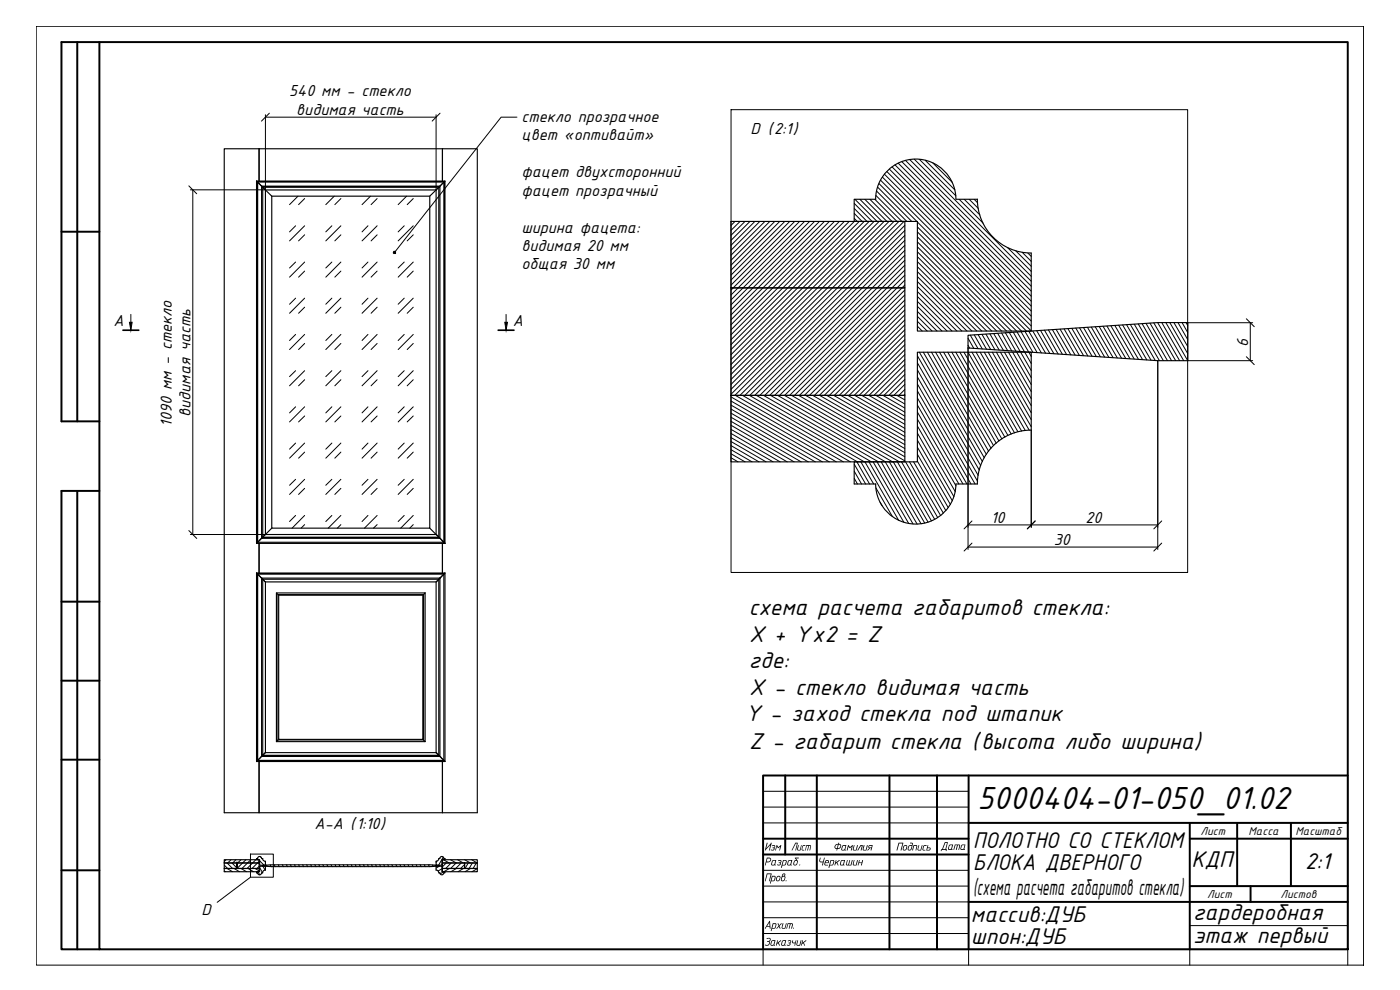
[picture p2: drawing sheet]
<svg xmlns="http://www.w3.org/2000/svg" width="420mm" height="297mm" viewBox="0 0 420 297" stroke-linecap="round" stroke-linejoin="round" font-family="sans-serif">
<g fill="none" stroke="#000" stroke-width=".34">
<path d="M67.3 44.6h65.5v9.7v-9.7h10.4v199.3h-10.4v-15.4v15.4h-65.5zM77 54.3h56.5l-.3 .3h-55.9zM77 54.3l.3 .3v108.1l-.3 .3zM77.8 44.6v9.7M78.5 55.9h53.5l-.3 .3h-52.8zM78.5 55.9v105.6M78.5 55.9l-1.2-1.3 1.6 1.6M78.9 56.2v105l-.4 .3M78.9 56.2l.8 .8M79.7 57l1.9 1.9M79.7 57h51.2M79.7 57v103.4"/>
<path d="M81.6 58.9v99.6h47.4v-99.6M130.9 57v103.4M130.9 57l-1.9 1.9h-47.4M131.7 56.2v105l.3 .3M131.7 56.2l.3-.3v105.6M131.7 56.2l-.8 .8M133.2 54.6l.3-.3v108.7l-.3-.3zM133.2 54.6l-1.2 1.3M293.3 59.8a16.2 16.2 0 0 0 16.2 16.1v23.4h-34.2v-32.9h-18.9v-6.6h6.4a12 12 0 0 1 12-12.1 12 12 0 0 1 12.1 12.1h6.5M219.4 66.4h52.2v20h-52.2zM219.4 86.4h52.2v32.2h-52.2zM219.4 118.6h52.2v20h-52.2z"/>
<path d="M290.5 100.6l57-3.8h9v11.4h-9l-57-3.8zM309.5 129a16.2 16.2 0 0 0-16.2 16.2M309.5 129.1v-23.4h-34.2v32.9h-18.9v6.6h6.4M81.6 158.5l-1.9 1.9M129 158.5l1.9 1.9M262.8 145.2a12 12 0 0 0 12 12 12 12 0 0 0 12.1-12M286.9 145.2h6.5M77 171.9l.3 .4v55.8l-.3 .4zM77 171.9h56.5l-.3 .4h-55.9zM77.3 172.3l1.2 1.2M77.3 162.7l-.3 .3M77.8 163v8.9"/>
<path d="M78.5 161.5l-1.2 1.2M78.9 161.2h52.8l.3 .3h-53.5M78.9 173.8l-.4-.3v53.5M78.9 173.8l.8 .8M78.9 161.2l-.4 .3M78.9 173.8v52.8l.8-.8v-51.2M79.7 160.4l-.8 .8M79.7 174.6h51.2l.8-.8-.8 .8v51.2M79.7 160.4h51.2M83 177.9l.4 .5h43.7M83.4 178.4v43.6M83.6 178.6h43.3v43.2h-43.3z"/>
<path d="M127.1 178.4v43.6M127.6 177.9l-.5 .5M127.6 177.9v44.6M127.6 177.9h-44.6v44.6l.4-.5M130.9 160.4l.8 .8M132 161.5l1.2 1.2h-55.9M132 173.5v53.5M132 173.5l-.3 .3h-52.8M132 173.5h-53.5l.4 .3M132 173.5l-.3 .3v52.8M132 161.5l1.5 1.5h-56.5M132.8 163v8.9"/>
<path d="M133.2 172.3l-1.2 1.2M133.2 172.3l.3-.4v56.6l-.3-.4zM77.3 228.1h55.9l.3 .4h-56.5zM77.8 228.5v15.4M78.9 226.6h52.8l.3 .4h-53.5zM83 222.5h44.6M83.4 222h43.7M127.1 222l.5 .5M130.9 225.8l.8 .8M130.9 225.8h-51.2l-2.4 2.3 1.2-1.1M131.7 226.6l.3 .4M132 227l1.2 1.1"/>
<path d="M67.3 258h10.5v.9h-10.5zM67.3 258.9h10.5v1.7h-6.7v-1.7v1.7h-3.8zM77.3 257.6a.61 .61 0 0 1 .6-.6 .61 .61 0 0 1 .6 .6M77.3 257.6h-.3v.4h.9v1.6h1.8v-1.2M78.5 257.6h.4M78.7 259.6l2.9-.1h47.4l2.9 .1v.3l-2.9 .1h-47.4l-2.9-.1zM78.8 257.6a.83 .83 0 0 0 .8 .8M131.7 257.6h.3M131.7 257.6a.83 .83 0 0 1-.8 .8v1.2h1.7v-1.6h.9v-.4h-.3M132 257.6a.61 .61 0 0 1 .6-.6 .61 .61 0 0 1 .6 .6M132.8 258.9h6.6v1.7h-6.6zM132.8 258h10.4v.9h-10.4z"/>
<path d="M139.4 258.9h3.8v1.7h-3.8zM67.3 260.6h10.5v.9h-10.5zM77.3 261.9a.61 .61 0 0 0 .6 .6 .61 .61 0 0 0 .6-.6M78.5 261.9h.4M79.6 261a.83 .83 0 0 0-.8 .9M79.7 261.1v-1.2h-1.8v1.6h-.9v.4h.3M130.9 261a.83 .83 0 0 1 .8 .9M130.9 261.1v-1.2h1.7v1.6h.9v.4h-.3M131.7 261.9h.3M132 261.9a.61 .61 0 0 0 .6 .6 .61 .61 0 0 0 .6-.6M132.8 260.6h10.4v.9h-10.4z"/>
</g>
<g fill="none" stroke="#000" stroke-width=".3">
<path d="M10.9 7.9h398.3v281.7h-398.3zM229 237.4h61.7M404.5 232.7v56.9M229 242.2h61.7M229 246.9h61.7M229 261.1h61.7M229 265.9h61.7M229 270.6h61.7M229 275.4h61.7M357.1 277.7h47.4M229 280.1h61.7M290.7 284.8v4.8"/>
<path d="M357.1 284.8v4.8M404.5 284.8h-175.5v4.8"/>
</g>
<g fill="none" stroke="#000" stroke-width=".59">
<path d="M23.2 12.6v113.8M29.8 12.6h374.7v272.2h-374.7zM29.8 12.6h-11.4v113.8h11.4M18.4 69.5h11.4M23.2 147.3v137.5M29.8 147.3h-11.4v137.5h11.4M18.4 180.5h11.4M18.4 204.2h11.4M18.4 227.9h11.4M235.7 232.7v23.7M245.1 232.7v52.1M266.9 232.7v52.1"/>
<path d="M281.2 232.7v52.1M290.7 232.7v52.1M404.5 232.7h-175.5v52.1M229 251.6h61.7M229 256.4h61.7M290.7 246.9h113.8M357.1 251.6h47.4M357.1 246.9v37.9M371.3 246.9v19M387.4 246.9v19M18.4 261.1h11.4M290.7 270.6h113.8"/>
<path d="M357.1 265.9h47.4M375.3 265.9v4.7"/>
</g>
<g fill="#000">
<path d="M233 253.6h.2l.4 .6 .9-.6-.5 1.6-.2-.1 .3-1.1-.6 .5-.3-.5-.3 1.2h-.3zM242 253.6l1.4 .1-.3 1.5-.2-.1 .2-1.3h-.3l-.4 1.4-.1-.1 .3-1.3h-.5l-.3 1.4-.2-.1zM254.2 258.1h.2l-.3 1.1 .2 .3h.2l.5-1.5 .1 .2-.3 1.3h.5l.3-1.4h.3l-.4 1.6-1.6-.1zM256.2 258.1l.3 .1-.3 1 .2 .3h.5l.3-1.4h.3l-.5 1.6h-.8l-.3-.3zM257.8 258.1h.2l-.1 .7h.7l.2-.7h.2l-.4 1.6-.2-.1 .2-.6h-.8l-.2 .6h-.2zM258.2 253.6h.7l-.4 1.6-.2-.1 .3-1.3h-.2l-1 1.4zM259.2 253.6l.2 .1-.2 1.2 .6 .1 .4-1.4h.2l-.4 1.6h-.8l-.3-.3zM275.7 253.6h.2l-.3 1.1 .1 .3h.6l.3-1.4h.2l-.4 1.6-1-.2zM277.1 253.8l.3-.3 .7 .1-.8 .4-.2 .9 .6 .1v.2l-.9-.2zM234.9 277.1l.2-.1-.3 1.4h.7l.4-1.4h.2l-.4 1.7-1.1-.2zM236.4 277h1.3l.2 .2-.3 1.5-.2-.2 .3-1.2h-.4l-.4 1.4-.2-.2 .4-1.2h-.6l-.3 1.3h-.2zM236.4 282.3l.7-.2 .3 .2v.4l-.3 .2 .1 .5-.3 .3-.8-.1 .1-.2 .6 .1 .2-.4-.4-.3 .6-.3-.1-.2-.6 .2z"/>
<path d="M237.8 282.2l.2-.1v.7h.6l.2-.6 .2-.1-.5 1.7 .1-.7h-.7l-.2-.3zM239.3 282.2l.2-.1-.2 1.4h.6l.4-1.3h.2l-.5 1.6h-.7l-.3-.3zM240.8 282.2l.2-.1-.2 .8 1-.8 .2 .1-.8 .6 .4 .8-.1 .2-.4-.8-.4 .2-.1 .5h-.2z"/>
<path d="M236.8 258.3l-.3 1 .4 .2 .3-.2 .3-1.1zM236.6 258.2l1.2-.1-.4 1.2 .2 .4h-1.1l-.3-.2z"/>
<path d="M238.5 257.4h1.3l-.1 .2h-.8l.6 1-.3 .8-.5 .3-.4-.1-.2-.3 .3-1.1 .6-.2zM238.6 258.4l-.3 .9 .3 .2 .4-.2 .2-.9z"/>
<path d="M260.7 253.8l1.2-.3-.4 1.7-.2-.1 .1-.6h-.3l-.8 .7 .5-.7-.2-.2zM260.9 253.8l-.1 .4 .7 .1 .1-.5z"/>
<path d="M278.4 253.6h.2l-.1 .7h.6l.2 .2v.4l-.4 .3h-.9zM278.4 254.5l-.2 .5 .8-.1v-.4z"/>
<path d="M288.8 253.6l-.4 1.1 .6 .1 .5-1.2zM288.5 253.5l1.2-.1-.2 1.6-1.2-.1z"/>
</g>
<path d="M36.9 99.1h4.7M149.5 99.1h4.7" fill="none" stroke="#000" stroke-width=".51"/>
<path d="M219.4 32.9h137v138.9h-137zM39.3 94.3v2.4M151.9 94.3v2.4M75.2 256.3h6.8v6.9h-6.8zM75.2 263.2l-10 7.5" fill="none" stroke="#000" stroke-width=".3"/>
<path d="M38.8 96.7h.9l-.4 2.4zM151.5 96.7h.8l-.4 2.4z" fill="#000" stroke="#000" stroke-width=".3"/>
<g fill="none" stroke="#000" stroke-width=".3">
<path d="M79.7 34.4v22.6h-22.6M79.7 35.2h51.2M130.9 34.4v22.6M57.9 57v103.4M356.4 96.8h19.5M375.2 96.8v11.4M290.5 104.4v60.5M347.5 108.2v56.7M356.4 108.2h19.5M309.5 129.1v29.1M290.5 157.5h57M57.1 160.4h22.6"/>
<path d="M290.5 164.1h57"/>
</g>
<path d="M80.8 34l-2.3 2.3M132.1 34l-2.4 2.3M155.1 35.2h-4.7l-32 40.5M56.7 55.8l2.3 2.3M374 95.6l2.4 2.4M374 107l2.4 2.4M56.7 159.2l2.3 2.4M291.7 156.3l-2.4 2.4M310.7 156.3l-2.4 2.4M348.6 156.3l-2.3 2.4M291.7 163l-2.4 2.3M348.6 163l-2.3 2.3" fill="none" stroke="#000" stroke-width=".3"/>
<g fill="#000" stroke="#000" stroke-width=".3">
<path d="M118.2 75.6l-.1 .2 .3-.1zM118.1 75.8l.3-.1-.2 .3z"/>
<path d="M118.4 75.7l-.2 .3h.2zM118.4 75.7l.2 .3h-.2zM118.4 75.7l.2 .3 .1-.3z"/>
<path d="M118.6 75.5l-.2 .2h.3zM118.3 75.5h.3l-.2 .2zM118.2 75.6l.2 .1-.1-.2z"/>
</g>
<g fill="none" stroke="#000" stroke-width=".3">
<path d="M89.4 58.9l-2.5 2.5M91.4 59.6l-1.8 1.8M100.3 58.9l-2.5 2.5M102.3 59.6l-1.8 1.8M111.2 58.9l-2.5 2.5M113.2 59.6l-1.8 1.8M122 58.9l-2.5 2.5M124 59.6l-1.8 1.8M88.7 67.7l-1.8 1.9M88.7 78.6l-1.8 1.8M91.4 70.5l-1.8 1.8M91.4 67.7l-4.5 4.6"/>
<path d="M91.4 78.6l-4.5 4.6M99.6 67.7l-1.8 1.9M99.6 78.6l-1.8 1.8M102.3 70.5l-1.8 1.8M102.3 67.7l-4.5 4.6M102.3 78.6l-4.5 4.6M110.4 67.7l-1.7 1.9M110.4 78.6l-1.7 1.8M113.2 70.5l-1.8 1.8M113.2 67.7l-4.5 4.6M113.2 78.6l-4.5 4.6M121.3 67.7l-1.8 1.9"/>
<path d="M121.3 78.6l-1.8 1.8M124 70.5l-1.8 1.8M124 67.7l-4.5 4.6M124 78.6l-4.5 4.6M88.7 89.5l-1.8 1.8M91.4 81.3l-1.8 1.9M91.4 92.2l-1.8 1.8M91.4 89.5l-4.5 4.5M99.6 89.5l-1.8 1.8M102.3 81.3l-1.8 1.9M102.3 92.2l-1.8 1.8M102.3 89.5l-4.5 4.5"/>
<path d="M110.4 89.5l-1.7 1.8M113.2 81.3l-1.8 1.9M113.2 92.2l-1.8 1.8M113.2 89.5l-4.5 4.5M121.3 89.5l-1.8 1.8M124 81.3l-1.8 1.9M124 92.2l-1.8 1.8M124 89.5l-4.5 4.5M88.7 100.3l-1.8 1.9M88.7 111.2l-1.8 1.8M91.4 103.1l-1.8 1.8M91.4 113.9l-1.8 1.9"/>
<path d="M91.4 100.3l-4.5 4.6M91.4 111.2l-4.5 4.6M99.6 100.3l-1.8 1.9M99.6 111.2l-1.8 1.8M102.3 103.1l-1.8 1.8M102.3 113.9l-1.8 1.9M102.3 100.3l-4.5 4.6M102.3 111.2l-4.5 4.6M110.4 100.3l-1.7 1.9M110.4 111.2l-1.7 1.8M113.2 103.1l-1.8 1.8M113.2 113.9l-1.8 1.9"/>
<path d="M113.2 100.3l-4.5 4.6M113.2 111.2l-4.5 4.6M121.3 100.3l-1.8 1.9M121.3 111.2l-1.8 1.8M124 103.1l-1.8 1.8M124 113.9l-1.8 1.9M124 100.3l-4.5 4.6M124 111.2l-4.5 4.6M88.7 122.1l-1.8 1.8M88.7 132.9l-1.8 1.9M91.4 124.8l-1.8 1.8M91.4 135.7l-1.8 1.8"/>
<path d="M91.4 122.1l-4.5 4.5M91.4 132.9l-4.5 4.6M99.6 122.1l-1.8 1.8M99.6 132.9l-1.8 1.9M102.3 124.8l-1.8 1.8M102.3 135.7l-1.8 1.8M102.3 122.1l-4.5 4.5M102.3 132.9l-4.5 4.6M110.4 122.1l-1.7 1.8M110.4 132.9l-1.7 1.9M113.2 124.8l-1.8 1.8M113.2 135.7l-1.8 1.8"/>
<path d="M113.2 122.1l-4.5 4.5M113.2 132.9l-4.5 4.6M121.3 122.1l-1.8 1.8M121.3 132.9l-1.8 1.9M124 124.8l-1.8 1.8M124 135.7l-1.8 1.8M124 122.1l-4.5 4.5M124 132.9l-4.5 4.6M88.7 143.8l-1.8 1.8M88.7 154.7l-1.8 1.8M91.4 154.7l-3.7 3.8M91.4 146.5l-1.8 1.9"/>
<path d="M91.4 143.8l-4.5 4.6M91.4 157.4l-1 1.1M99.6 143.8l-1.8 1.8M99.6 154.7l-1.8 1.8M102.3 157.4l-1.1 1.1M102.3 154.7l-3.8 3.8M102.3 146.5l-1.8 1.9M102.3 143.8l-4.5 4.6M110.4 143.8l-1.7 1.8M110.4 154.7l-1.7 1.8M113.2 154.7l-3.8 3.8M113.2 146.5l-1.8 1.9"/>
<path d="M113.2 143.8l-4.5 4.6M113.2 157.4l-1.1 1.1M121.3 143.8l-1.8 1.8M121.3 154.7l-1.8 1.8M124 157.4l-1 1.1M124 154.7l-3.7 3.8M124 146.5l-1.8 1.9M124 143.8l-4.5 4.6"/>
</g>
<g fill="none" stroke="#000" stroke-width=".3">
<path d="M256.6 59.8l6.7 6.7M258.1 59.8l6.6 6.7M259.6 59.8l6.6 6.7M261.1 59.8l6.6 6.7M262.6 59.8l6.6 6.7M262.9 58.6l7.8 7.9M263.1 57.3l9.1 9.2M263.4 56.1l10.3 10.4M263.8 55.1l11.4 11.4M264.3 54.1l45.2 45.2M264.8 53.1l44.7 44.7M265.5 52.3l44 44"/>
<path d="M266.2 51.5l43.3 43.3M266.9 50.8l42.6 42.5M267.7 50.1l41.8 41.7M268.6 49.5l40.9 40.9M269.6 49l39.9 39.9M270.7 48.5l38.8 38.8M271.8 48.2l37.7 37.7M273 47.9l36.5 36.5M274.4 47.8l35.1 35.1M275.9 47.8l11 11M277.7 48.1l8.9 8.9M280 48.9l5.8 5.8"/>
<path d="M287.9 59.8l7.1 7.1M289.4 59.8l4.7 4.7M290.9 59.8l2.7 2.7M292.4 59.8l1 1M220.5 66.5l-1.1 1.1M222.1 66.5l-2.7 2.6M223.5 66.5l-4.1 4.1M225 66.5l-5.6 5.6M226.5 66.5l-7.1 7.1M228 66.5l-8.6 8.6M229.5 66.5l-10.1 10.1M231 66.5l-11.6 11.6"/>
<path d="M232.5 66.5l-13.1 13.1M234 66.5l-14.6 14.5M235.5 66.5l-16.1 16M237 66.5l-17.6 17.5M238.4 66.5l-19 19M239.9 66.5l-20.5 20.5M241.4 66.5l-22 22M242.9 66.5l-23.5 23.5M244.4 66.5l-25 25M245.9 66.5l-26.5 26.5M247.4 66.5l-28 28M248.9 66.5l-29.5 29.4"/>
<path d="M250.4 66.5l-31 30.9M251.9 66.5l-32.5 32.4M253.4 66.5l-34 33.9M254.8 66.5l-35.4 35.4M256.4 66.5l-37 36.9M256.4 64.1l2.4 2.4M256.4 62.6l3.9 3.9M256.4 65.5l.9 1M256.4 61.1l5.4 5.4M257.8 66.5l-38.4 38.4M259.3 66.5l-39.9 39.9M260.8 66.5l-41.4 41.4"/>
<path d="M262.3 66.5l-42.9 42.9M263.8 66.5l-44.4 44.3M265.3 66.5l-45.9 45.8M266.8 66.5l-47.4 47.3M268.3 66.5l-48.9 48.8M269.7 66.5l-50.3 50.3M271.3 66.5l-51.9 51.8M271.6 73.6l-45.1 45M271.6 78.1l-40.6 40.5M271.6 70.6l-48.1 48M271.6 75.1l-43.6 43.5M271.6 79.6l-39.1 39"/>
<path d="M271.6 67.6l-51.1 51M271.6 72.1l-46.6 46.5M271.6 76.6l-42.1 42M271.6 69.1l-49.5 49.5M275.4 69.6l29.7 29.7M275.4 77.1l22.2 22.2M275.4 72.6l26.7 26.7M275.4 68.1l31.2 31.2M275.4 75.6l23.7 23.7M275.4 71.1l28.2 28.2M275.4 66.6l32.6 32.7M275.4 78.5l20.7 20.8"/>
<path d="M275.4 74.1l25.2 25.2M302.4 74.3l7.1 7.1M304.8 75.2l4.7 4.7M306.8 75.7l2.7 2.7M308.5 75.9l1 1M271.6 94.5l-24.2 24.1M271.6 98.9l-19.7 19.7M271.6 87l-31.7 31.6M271.6 91.5l-27.2 27.1M271.6 96l-22.7 22.6M271.6 82.6l-36.1 36M271.6 88.5l-30.2 30.1"/>
<path d="M271.6 93l-25.7 25.6M271.6 84l-34.6 34.6M271.6 97.5l-21.2 21.1M271.6 90l-28.7 28.6M271.6 81l-37.6 37.6M271.6 85.5l-33.2 33.1M275.4 97.9l1.4 1.4M275.4 86l13.3 13.3M275.4 81.5l17.7 17.8M275.4 93.5l5.8 5.8M275.4 89l10.3 10.3M275.4 84.5l14.8 14.8"/>
<path d="M275.4 96.4l2.8 2.9M275.4 80.1l19.2 19.2M275.4 92l7.3 7.3M275.4 87.5l11.8 11.8M275.4 83l16.3 16.3M275.4 95l4.3 4.3M275.4 90.5l8.8 8.8M300.6 99.9l3 5.4M301.7 99.9l3.2 5.5M302.9 99.8l3.3 5.7M304.1 99.7l3.4 5.9M305.3 99.6l3.4 6"/>
<path d="M306.4 99.5l3.6 6.2M307.6 99.5l3.7 6.3M308.8 99.4l3.7 6.5M310 99.3l3.8 6.7M311.1 99.2l4 6.9M312.3 99.2l4 6.9M313.5 99.1l4.1 7.1M314.6 99l4.2 7.3M315.8 98.9l4.3 7.5M317 98.9l4.4 7.6M318.2 98.8l4.5 7.7M319.3 98.7l4.6 7.9"/>
<path d="M320.5 98.6l4.7 8.1M321.7 98.5l4.8 8.3M322.9 98.4l4.8 8.5M324 98.4l5 8.5M325.2 98.3l5 8.7M326.4 98.2l5.1 8.9M327.5 98.1l5.3 9.1M328.7 98.1l5.3 9.2M329.9 98l5.4 9.4M331 97.9l5.6 9.6M332.2 97.8l5.6 9.7M333.4 97.8l5.7 9.8"/>
<path d="M334.6 97.7l5.8 10M335.7 97.6l6 10.2M336.9 97.5l6 10.4M338.1 97.4l6.1 10.6M339.2 97.4l6.2 10.6M340.4 97.3l6.3 10.8M341.6 97.2l6.4 11M342.8 97.1l6.4 11.1M343.9 97l6.5 11.2M345.1 97l6.5 11.2M346.3 96.9l6.5 11.3M347.5 96.8l6.5 11.4"/>
<path d="M348.7 96.8l6.5 11.4M349.9 96.8l6.5 11.4M351.1 96.8l5.3 9.3M352.3 96.8l4.1 7.1M353.6 96.8l2.8 5.1M354.8 96.8l1.6 3M356 96.8l.4 .8M219.4 119.1l33.7 19.5M220.7 118.6l34.5 20M222.8 118.6l34.5 20M224.9 118.6l34.5 20M227 118.6l34.5 20"/>
<path d="M229.1 118.6l34.5 20M231.3 118.6l34.5 20M233.4 118.6l34.5 20M235.4 118.6l34.5 20M237.6 118.6l34 19.7M239.7 118.6l31.9 18.4M241.8 118.6l29.8 17.2M243.9 118.6l27.7 16M246 118.6l25.6 14.8M248.1 118.6l23.5 13.6M250.2 118.6l21.4 12.4M252.3 118.6l19.3 11.1"/>
<path d="M254.5 118.6l17.1 9.9M256.5 118.6l15.1 8.7M258.6 118.6l13 7.5M260.8 118.6l10.8 6.3M262.9 118.6l8.7 5.1M265 118.6l6.6 3.8M267.1 118.6l4.5 2.6M269.2 118.6l2.4 1.4M271.3 118.6l.3 .2M271.6 103.4l-15.2 15.2M271.6 115.3l-3.3 3.3M271.6 107.9l-10.8 10.7"/>
<path d="M271.6 112.4l-6.3 6.2M271.6 100.4l-18.2 18.2M271.6 116.9l-1.8 1.7M271.6 104.9l-13.8 13.7M271.6 109.4l-9.3 9.2M271.6 113.8l-4.8 4.8M271.6 101.9l-16.8 16.7M271.6 118.3l-.3 .3M271.6 106.4l-12.3 12.2M271.6 110.9l-7.8 7.7M275.4 115.3l17.2 29.9M275.4 113.2l18 31.2"/>
<path d="M275.4 108.9l18.5 32.2M275.4 119.5l14.8 25.7M275.4 111.1l18.2 31.5M275.4 106.8l18.9 32.9M275.4 117.4l16 27.8M275.9 105.7l18.9 32.8M277.1 105.7l18.3 31.6M278.3 105.7l17.7 30.6M279.6 105.7l17.1 29.7M280.8 105.7l16.6 28.8M282 105.7l16.2 28M283.2 105.7l15.8 27.3"/>
<path d="M284.4 105.7l15.4 26.6M285.7 105.7l15 26M286.8 105.7l14.8 25.5M288.1 105.7l14.4 25M289.3 105.7l14.2 24.5M290.5 103.6l.5 .9M290.5 105.7l14 24.2M290.5 101.5l1.8 3M291.2 100.6l2.3 4M291.7 105.7l13.8 23.9M292.4 100.5l2.4 4.2M292.9 105.7l13.7 23.6"/>
<path d="M293.6 100.4l2.5 4.4M294.2 105.7l13.5 23.5M294.7 100.3l2.6 4.6M295.4 105.7l13.5 23.4M295.9 100.3l2.7 4.7M296.6 105.7l12.9 22.3M297.1 100.2l2.8 4.8M297.8 105.7l11.7 20.2M298.2 100.1l2.9 5M299 105.7l10.5 18.1M299.4 100l3 5.2M300.3 105.7l9.2 16"/>
<path d="M301.4 105.7l8.1 13.9M302.7 105.7l6.8 11.8M303.9 105.7l5.6 9.7M305.1 105.7l4.4 7.6M306.3 105.7l3.2 5.5M307.5 105.7l2 3.4M308.8 105.7l.7 1.2M219.4 126.4l21 12.2M219.4 125.2l23.2 13.4M219.4 124l25.3 14.6M219.4 122.7l27.4 15.9M219.4 121.6l29.5 17"/>
<path d="M219.4 120.3l31.6 18.3M219.4 137.3l2.1 1.3M219.4 136.2l4.2 2.4M219.4 134.9l6.3 3.7M219.4 133.7l8.4 4.9M219.4 132.5l10.5 6.1M219.4 131.3l12.6 7.3M219.4 130.1l14.7 8.5M219.4 128.8l16.8 9.8M219.4 127.6l18.9 11M256.4 139.3l3.4 5.9M257.2 138.6l3.8 6.6"/>
<path d="M258.3 138.6l3.9 6.6M259.6 138.6l10.1 17.5M260.8 138.6l10.5 18.1M262 138.6l10.7 18.4M263.2 138.6l10.8 18.6M264.4 138.6l10.8 18.6M265.7 138.6l10.7 18.6M266.9 138.6l10.6 18.3M268.1 138.6l10.4 18.1M269.3 138.6l10.3 17.7M270.5 138.6l10 17.2M271.8 138.6l9.6 16.7"/>
<path d="M273 138.6l9.3 16.1M274.2 138.6l8.9 15.4M275.4 134.3l9.8 17.1M275.4 130l10.9 19M275.4 138.4l8.5 14.8M275.4 136.4l9.2 15.9M275.4 127.9l11.3 19.6M275.4 123.7l12.4 21.5M275.4 125.8l11.5 20M275.4 132.1l10.4 18.2M275.4 121.6l13.6 23.6M256.4 143.6l.9 1.6"/>
<path d="M256.4 141.4l2.2 3.8M262.9 146.4l4.9 8.6M264.1 150.7l.6 1M67.3 259.6l1 .9M67.8 258l-.5 .5M68.1 258.9l1.7 1.6M69.3 258l-.9 .9M69.6 258.9l1.5 1.5M70.8 258l-1 .9M71.1 258.9h.1M72.3 258l-1.2 1.1M73.8 258l-2.6 2.5"/>
<path d="M75.3 258l-2.6 2.5M76.8 258l-2.6 2.5M77.2 257.6l.4 .4M77.8 258.5l-2.1 2M77.8 259.9l-.6 .6M78 258.3l1.2 1.3M78.2 257.1l.3 .3M78.7 257.6l.2 .1M78.8 259.6l.1 .3M78.9 259.9l.7 1.2M79.5 258.4l.2 .1M79.9 259.6l.2 .3"/>
<path d="M81.1 259.5l.3 .5M82.3 259.5l.3 .5M83.5 259.5l.3 .5M84.7 259.5l.4 .5M86 259.5l.3 .5M87.2 259.5l.3 .5M88.4 259.5l.3 .5M89.6 259.5l.3 .5M90.8 259.5l.3 .5M92 259.5l.4 .5M93.2 259.5l.4 .5M94.5 259.5l.3 .5"/>
<path d="M95.7 259.5l.3 .5M96.9 259.5l.3 .5M98.1 259.5l.4 .5M99.3 259.5l.4 .5M100.6 259.5l.3 .5M101.8 259.5l.3 .5M103 259.5l.3 .5M104.2 259.5l.3 .5M105.4 259.5l.3 .5M106.6 259.5l.4 .5M107.9 259.5l.3 .5M109.1 259.5l.3 .5"/>
<path d="M110.3 259.5l.3 .5M111.5 259.5l.3 .5M112.7 259.5l.4 .5M113.9 259.5l.4 .5M115.2 259.5l.3 .5M116.4 259.5l.3 .5M117.6 259.5l.3 .5M118.8 259.5l.4 .5M120 259.5l.3 .5M121.2 259.5l.4 .5M122.5 259.5l.3 .5M123.7 259.5l.3 .5"/>
<path d="M124.9 259.5l.3 .5M126.1 259.5l.3 .5M127.3 259.5l.4 .5M128.6 259.5l.3 .5M129.8 259.5l.2 .4M131 259.6l.2 .3M131.1 258.4l-.2 .4M131.9 259.9l-1 .5M133 257.1l-1.4 2.5M133.1 258l1.7 .9M133.9 258.9l-1.1 1.2M135.2 258l1.7 .9-1.6 1.6"/>
<path d="M135.4 258.9l-1.6 1.6M137.3 258l1.8 .9M138.4 258.9l-1.6 1.6M139.4 259.4l-1.1 1.1M139.4 258l1.8 .9M140.5 258.9l-.9 1.6M141.5 258l1.7 .9M141.8 258.9l-1 1.6M142.9 258.9l-.9 1.6M67.3 261.3l.4 .2M68.1 260.5l1.7 1M70.2 260.5l1.7 1"/>
<path d="M72.2 260.5l1.8 1M74.4 260.5l1.7 1M76.5 260.5l1.3 .8M77.4 261.5l.6 1M78 260.4l.8 1.5M132.6 260.7l-1.1 .6M132.8 260.5v.1M134.9 260.5l-2.8 1.7M137.1 260.5l-1.8 1M139.2 260.5l-1.8 1M141.3 260.5l-1.7 1M143.2 260.7l-1.6 .8"/>
</g>
<text font-size="10.3" x="293.4" y="242.8">5000404-01-050_01.02</text>
<g font-size="7.4">
<text x="224.7" y="184.7">схема расчета габаритов стекла:</text>
<text x="224.9" y="192.6">X + Yх2 = Z</text>
<text x="224.7" y="200.5">где:</text>
<text x="224.9" y="208.4">X - стекло видимая часть</text>
<text x="223.7" y="216.3">Y - заход стекла под штапик</text>
<text x="224.9" y="224.7">Z - габарит стекла (высота либо ширина)</text>
<text x="292.1" y="254.5">ПОЛОТНО СО СТЕКЛОМ</text>
<text x="292.1" y="261.2">БЛОКА ДВЕРНОГО</text>
<text x="357.6" y="260.3">КДП</text>
<text x="391.7" y="260.6">2:1</text>
<text x="292.1" y="268.4">(схема расчета габаритов стекла)</text>
<text x="358" y="275.9">гардеробная</text>
<text x="291.4" y="276.7">массив:ДУБ</text>
<text x="291.4" y="283.3">шпон:ДУБ</text>
<text x="358" y="283.1">этаж первый</text>
</g>
<g font-size="5.2">
<text x="86.8" y="28.9">540 мм - стекло</text>
<text x="88.9" y="34.4">видимая часть</text>
<text x="156.5" y="36.5">стекло прозрачное</text>
<text x="225.2" y="40.3">D (2:1)</text>
<text x="156.5" y="42.1">цвет «оптивайт»</text>
<text x="156.5" y="53.1">фацет двухсторонний</text>
<text x="156.5" y="58.7">фацет прозрачный</text>
<text x="156.5" y="69.8">ширина фацета:</text>
<text x="156.5" y="75.3">видимая 20 мм</text>
<text x="156.5" y="80.8">общая 30 мм</text>
<text x="34.1" y="97.7">A</text>
<text x="153.9" y="97.7">A</text>
<text x="374.6" y="104.1" transform="rotate(-90 374.6 104.1)">6</text>
<text x="57.1" y="125" transform="rotate(-90 57.1 125)">видимая часть</text>
<text x="51.6" y="128.1" transform="rotate(-90 51.6 128.1)">1090 мм - стекло</text>
<text x="297.3" y="156.8">10</text>
<text x="325.7" y="156.8">20</text>
<text x="316.3" y="163.4">30</text>
<text x="94.4" y="248.7">A-A (1:10)</text>
<text x="60.5" y="274.6">D</text>
</g>
<g font-size="3.7">
<text x="360.3" y="250.5">Лист</text>
<text x="374.7" y="250.5">Масса</text>
<text x="388.8" y="250.5">Масштаб</text>
<text x="229.3" y="255.2">Изм</text>
<text x="237.3" y="255.2">Лист</text>
<text x="249.9" y="255.2">Фамилия</text>
<text x="268.8" y="255.2">Подпись</text>
<text x="282.2" y="255">Дата</text>
<text x="229.3" y="259.7">Разраб</text>
<text x="239.6" y="259.7">.</text>
<text x="245.2" y="259.7">Черкашин</text>
<text x="229.3" y="264.4">Пров .</text>
<text x="362.3" y="269.4">Лист</text>
<text x="384.3" y="269.4">Листов</text>
<text x="229.3" y="278.7">Архит</text>
<text x="237.7" y="278.7">.</text>
<text x="229.2" y="283.8">Заказчик</text>
</g>
</svg>
